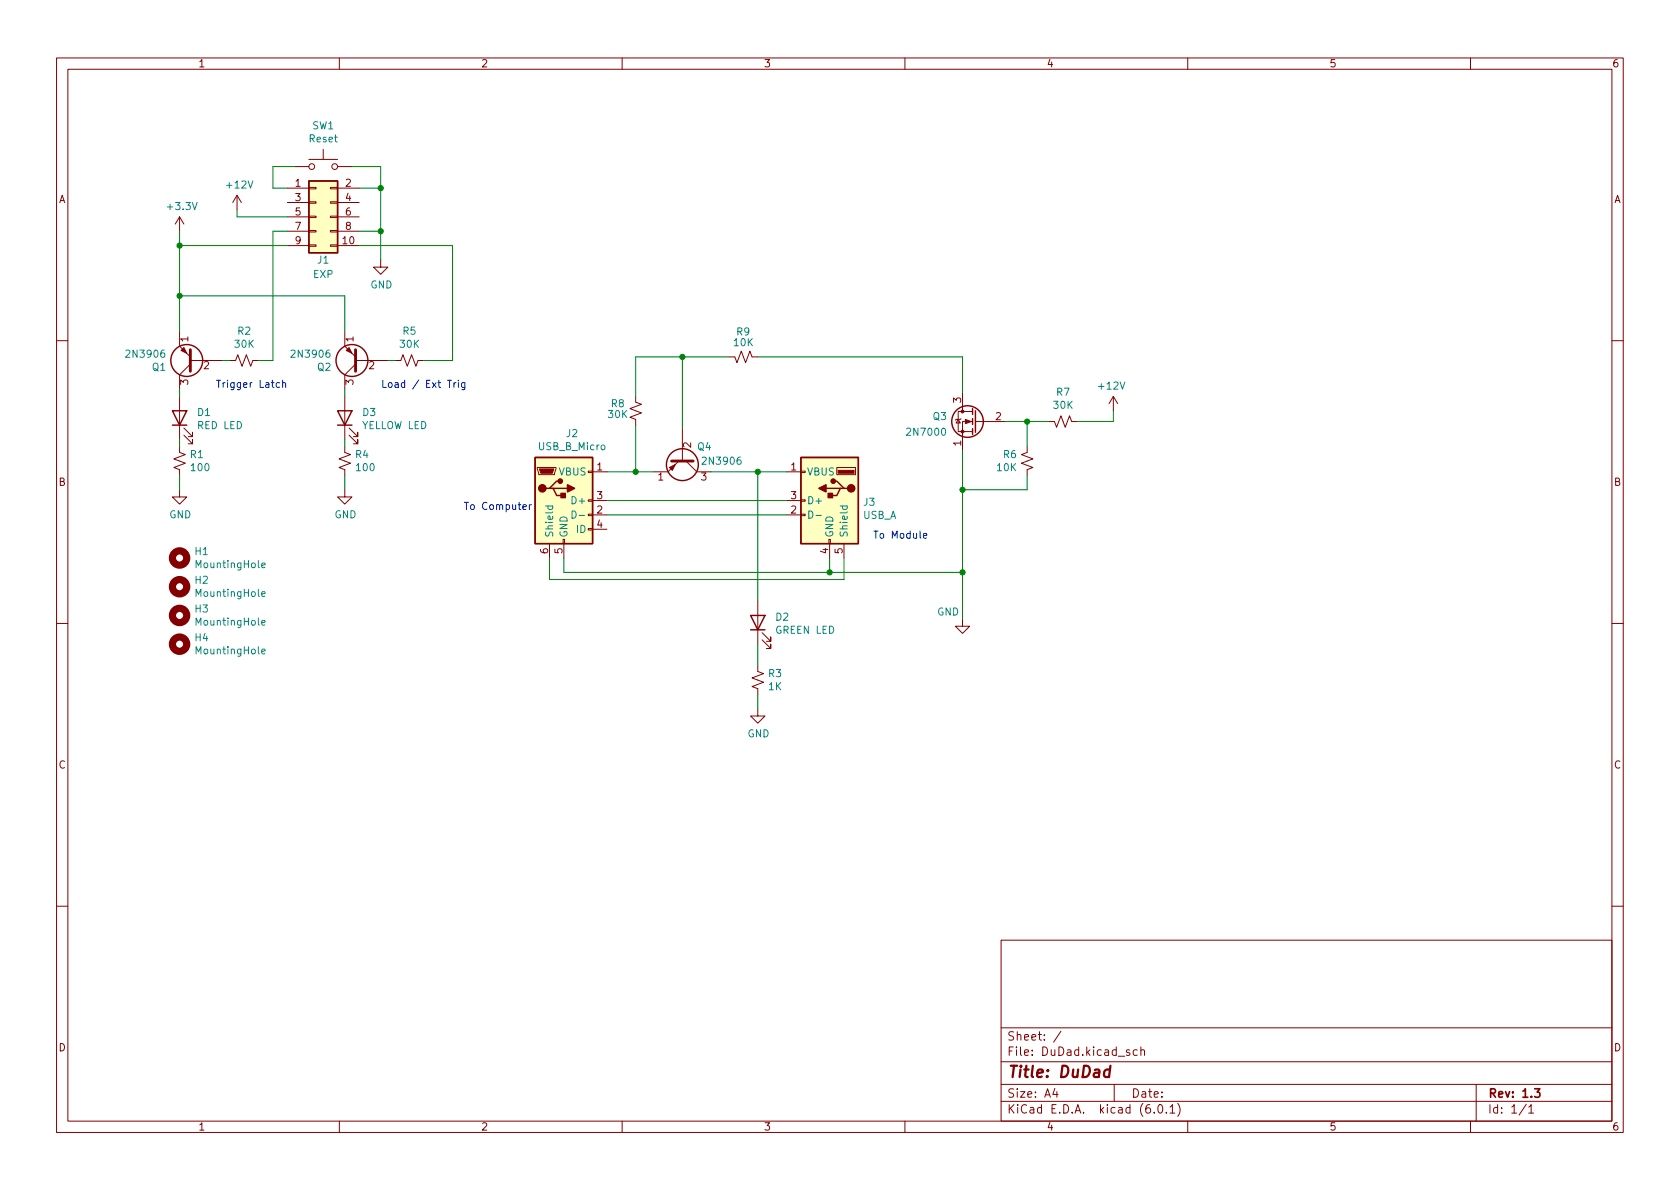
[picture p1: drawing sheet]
<svg xmlns="http://www.w3.org/2000/svg" width="297mm" height="210mm" viewBox="0 0 297 210" stroke-linecap="round" stroke-linejoin="round" font-family="sans-serif">
<g fill="none" stroke="#840000" stroke-width=".18">
<path d="M10 10.2h277v190.1h-277zM12 12.2h273v186.1h-273zM60 10.2v2M110 10.2v2M160 10.2v2M210 10.2v2M260 10.2v2M31.7 38.3v2.6M31.7 38.3l-.7 1.3M31.7 38.3l.8 1.3M41.9 34.5l-.8 1.3M41.9 34.5v2.6"/>
<path d="M41.9 34.5l.8 1.3M50.8 33.3h3.8M50.8 35.8h3.8M50.8 38.3h3.8M52.1 29.5h2.5M54.6 38.2h1.3v.3h-1.3zM54.6 35.7h1.3v.2h-1.3zM54.6 33.1h1.3v.3h-1.3zM54.6 28.2h5.1M57.1 26.4v1.8M58.4 38.2h1.3v.3h-1.3zM58.4 35.7h1.3v.2h-1.3z"/>
<path d="M58.4 33.1h1.3v.3h-1.3zM59.7 29.5h2.5M59.7 33.3h3.8M59.7 35.8h3.8M59.7 38.3h3.8M31.7 58.7v2.5l2 1.9M50.8 43.4h3.8M50.8 40.9h3.8M54.6 43.3h1.3v.3h-1.3zM54.6 40.8h1.3v.2h-1.3zM58.4 43.3h1.3v.3h-1.3zM58.4 40.8h1.3v.2h-1.3z"/>
<path d="M59.7 43.4h3.8M59.7 40.9h3.8M61 58.7v2.5l1.9 1.9M67.3 46v1.2h1.3l-1.3 1.3-1.3-1.3h1.3M10 60.2h2M31.7 79v1l1.1 .4-2.1 .7 2.1 .8-2.1 .8 1 .4v1M31.7 70.1v7.6M32.5 77l1.5 1.5v-.8v.8h-.7M32.5 75.7l1.5 1.5v-.8v.8h-.7M33.7 64.4l-2 1.9v2.5M33.7 63.7h5.7M40.6 63.7h1.1l.3-1 .8 2.1 .8-2.1 .7 2.1 .4-1.1h1"/>
<path d="M61 79v1l1 .4-2.1 .7 2.1 .8-2.1 .8 1.1 .4v1M61 70.1v7.6M61.7 77l1.5 1.5v-.8v.8h-.7M61.7 75.7l1.5 1.5v-.8v.8h-.7M62.9 63.7h5.7M62.9 64.4l-1.9 1.9v2.5M69.8 63.7h1.1l.3-1 .8 2.1 .8-2.1 .7 2.1 .4-1.1h1M112.4 70.1v1l1 .4-2 .8 2 .7-2 .8 1 .4v1M120.6 75.8v5.7M128.9 63.1h1l.4 1 .8-2 .7 2 .8-2 .4 1h1M169.4 74.2l.4 .6h-.8zM169.9 74l-.1 .2h-.8l-.1 .1"/>
<path d="M170.2 69.5v3.3M172 74.5h-1.8v5.1M172 72.8h-2.6v3.5h2.6M172.5 74.5h5.3M181.6 79v1l-1 .4 2 .7-2 .8 2 .8-1 .4v1M185.4 74.5h1l.4 1.1 .8-2.1 .7 2.1 .8-2.1 .4 1h1M196.8 70.1l.8 1.3M196.8 70.1v2.5M196.8 70.1l-.7 1.3M285 60.2h2M31.7 86.6v1.3h1.3l-1.3 1.2-1.2-1.2h1.2M61 86.6v1.3h1.2l-1.2 1.2-1.3-1.2h1.3"/>
<path d="M95 82.7h3.3v.2l-.3 1h-2.8zM97.2 96.1v2.6M99.6 95.4h.2v.7h-.2zM99.7 96.1v2.6M104 93.5h.8v.2h-.8zM104 90.9h.8v.3h-.8zM104 88.4h.8v.2h-.8zM104 83.3h.8v.3h-.8zM104.8 83.4h2.5M104.8 91.1h2.5M104.8 88.5h2.5M104.8 93.6h2.5"/>
<path d="M120 81.5l-1.9 1.9h-2.5M121.3 81.5l1.9 1.9h2.5M139.1 83.4h2.5M139.1 91.1h2.5M139.1 88.5h2.5M141.6 90.9h.8v.3h-.8zM141.6 88.4h.8v.2h-.8zM141.6 83.3h.8v.3h-.8zM146.6 95.4h.2v.7h-.2zM146.7 96.1v2.6M148 82.7h3.3v1.2h-3.3zM149.2 96.1v2.6"/>
<path d="M10 110.2h2M134 117.7v1l1 .4-2 .8 2 .7-2 .8 1 .4v1M134 106.3v7.6M134.7 113.2l1.6 1.5v-.8v.8h-.8M134.7 111.9l1.6 1.5v-.8v.8h-.8M170.2 109.5v1.2h-1.3l1.3 1.3 1.2-1.3h-1.2M285 110.2h2M134 125.3v1.3h1.3l-1.3 1.3-1.3-1.3h1.3M10 160.2h2M177 166.3h108v32h-108zM285 160.2h2M60 198.3v2"/>
<path d="M110 198.3v2M160 198.3v2M177 194.8h108M177 191.8h108M177 187.8h108M177 181.8h108M186.5 192.5l-.4 1h1M186.9 193v1M187.6 182.4l-1.3 1.9M197 191.8v3M199.7 185.7l-.3-.1-.3 .2 .1 .3 .5 .1v.4h-.6M201.1 185.7l-.5-.1-.2 .3v.4l.1 .3h.6"/>
<path d="M201.7 185.8l.2-.2 .4 .1 .1 .9M201.7 185.1v1.5M204.1 196.7v.1M204.9 195.4l.2-.1a.81 .81 0 0 1 .6 .7 .81 .81 0 0 1-.3 .8h-.2a.81 .81 0 0 1-.6-.6 .81 .81 0 0 1 .3-.8zM206.2 196.7v.1M206.9 195.8l.4-.5v1.5M206.9 196.8h.8M208.2 195.1a1.72 1.72 0 0 1 0 2.3M210 198.3v2M260 198.3v2M261 191.8v6.5M269.9 195.3l-1.3 1.9"/>
<path d="M270.3 195.8l.4-.5v1.5M270.3 196.8h.9"/>
<circle cx="55.1" cy="29.5" r=".51"/>
<circle cx="59.2" cy="29.5" r=".51"/>
</g>
<path d="M271.3 192.5h1l-.5 .6 .4 .1v.7l-.2 .1h-.4l-.3-.1" fill="none" stroke="#840000" stroke-width=".3"/>
<path d="M196.2 189.2a.66 .66 0 0 0-.9 .3l-.1 .6 .1 .3 .2 .1 .6-.1M196.3 188.5l-.2 2" fill="none" stroke="#840000" stroke-width=".4"/>
<g fill="none" stroke="#840000" stroke-width=".25">
<path d="M54.6 32h5.1v12.7h-5.1zM30.5 72.6h2.5l-1.3 2.6zM30.5 75.2h2.5M59.7 72.6h2.5l-1.2 2.6zM59.7 75.2h2.5M172 72.3v1M172 74v1.1M172 75.8v1M172.5 72.6v3.8M94.6 80.9h10.2v15.2h-10.2zM97.2 86.4h.6l.6 1.2h1.3M97.8 86.4h2.5"/>
<path d="M99.1 85.1h-.7l-1.2 1.3h-.7M141.6 80.9h10.2v15.2h-10.2zM146 86.4h2.6M147.3 85.1h.7l1.2 1.3h.7M149.2 86.4h-.6l-.6 1.2h-1.3M132.7 108.8h2.6l-1.3 2.6zM132.7 111.4h2.6"/>
<circle cx="33" cy="63.7" r="2.82"/>
<circle cx="62.2" cy="63.7" r="2.82"/>
<circle cx="171.1" cy="74.5" r="2.79"/>
<circle cx="120.6" cy="82.2" r="2.82"/>
</g>
<path d="M33.7 61.8v3.9M62.9 61.8v3.9M118.7 81.5h3.9" fill="none" stroke="#840000" stroke-width=".51"/>
<g fill="#840000" stroke="#840000" stroke-width=".18">
<path d="M118.4 82.7l1-.5-.5 1z"/>
<path d="M170.7 74.2l1 .3-1 .4z"/>
<path d="M32 62l.5-.5 .5 1z"/>
<path d="M61.2 62l.5-.5 .5 1z"/>
<path d="M148.2 83.2h2.8v.5h-2.8z"/>
<path d="M95.4 82.9h2.5l-.2 .8h-2.1z"/>
<circle cx="170.2" cy="76.3" r=".25"/>
<circle cx="170.2" cy="72.8" r=".25"/>
</g>
<g fill="#ffffc2" stroke="#ffffc2" stroke-width=".18">
<path d="M54.6 32h5.1v12.7h-5.1z"/>
<path d="M141.6 80.9h10.2v15.2h-10.2z"/>
<path d="M94.6 80.9h10.2v15.2h-10.2z"/>
</g>
<g fill="#840000" stroke="#840000" stroke-width=".25">
<path d="M144.8 86.4l1.2-.7v1.3z"/>
<path d="M146.4 87.2h.8v.8h-.8z"/>
<path d="M100.3 85.7l1.3 .7-1.3 .6z"/>
<path d="M99.2 87.2h.7v.8h-.7z"/>
<circle cx="150.5" cy="86.4" r=".63"/>
<circle cx="147.3" cy="85.1" r=".38"/>
<circle cx="95.9" cy="86.4" r=".63"/>
<circle cx="99.1" cy="85.1" r=".38"/>
</g>
<path d="M46.3 100l.6-.2-.1-.2-.3-.1-.2 .2v.6h.5M96.5 89.5h1.2M96.9 89.5v.3l.2 .3 .6-.1v-.5M101.1 90.4a.64 .64 0 0 1 .8 .6 .64 .64 0 0 1-.8 .6zM102.4 91.1h1M143 90.4a.64 .64 0 0 1 .7 .6 .64 .64 0 0 1-.7 .6zM144.3 91.1h.9M148.5 89.5h1.3M149 89.5v.3l.2 .3 .5-.1v-.5M46.3 110.1l.6-.1-.1-.2-.3-.1-.2 .2v.6h.5M46.3 115.2l.6-.1-.1-.3h-.3l-.2 .2v.6h.5M46.3 105l.6-.1-.1-.2-.3-.1-.2 .2v.6h.5" fill="none" stroke="#008484" stroke-width=".18"/>
<g fill="none" stroke="#840000" stroke-width="1.3">
<circle cx="31.7" cy="98.7" r="1.27"/>
<circle cx="31.7" cy="113.9" r="1.27"/>
<circle cx="31.7" cy="108.8" r="1.27"/>
<circle cx="31.7" cy="103.8" r="1.27"/>
</g>
<g fill="none" stroke="#0000c2" stroke-width=".18">
<path d="M49.4 67.7h-.3l-.3 .2 .1 .5h.5M50 67.8l.2-.1h.3v.8M50 67.2v1.3M79.1 67.2h.7M79.5 67.2v1.3M80.3 67.7v.8M80.6 67.7l-.3 .2M81.1 67.2v.2M81.1 67.7v.8M82.2 67.7v1l-.2 .2h-.3M82.2 67.7h-.4l-.2 .2 .1 .5h.5M92.5 89.7l.6-.1-.1-.3h-.4l-.1 .1v.6h.5"/>
<path d="M93.6 89.3v.8M94 89.3l-.4 .2M163.3 94.8l.6-.2-.1-.2-.3-.1-.2 .2v.6h.5"/>
</g>
<g fill="none" stroke="#008400" stroke-width=".18">
<path d="M41.9 37.1v1.2h8.9M52.1 29.5h-3.8v3.8h2.5M62.2 29.5h5.1v16.5M63.5 33.3h3.8M31.7 40.9v17.8M31.7 52.3h29.3v6.4M31.7 43.4h19.1M50.8 40.9h-2.5v22.8h-2.6M63.5 43.4h16.5v20.3h-5.1M63.5 40.9h3.8M31.7 68.8v1.3M31.7 77.7v1.3"/>
<path d="M39.4 63.7h1.2M61 68.8v1.3M61 77.7v1.3M68.6 63.7h1.2M112.4 75.2v8.2M120.6 63.1v12.7M128.9 63.1h-16.5v7M134 63.1h36.2v6.4M170.2 79.6v29.9M177.8 74.5h7.6M181.6 74.5v4.5M196.8 72.6v1.9h-6.3"/>
<path d="M31.7 84.1v2.5M61 84.1v2.5M97.2 98.7v3.8h52v-3.8M99.7 98.7v2.5h70.5M107.3 83.4h8.3M107.3 91.1h31.8M107.3 88.5h31.8M125.7 83.4h13.4M134 83.4v22.9M146.7 98.7v2.5M181.6 84.1v2.5h-11.4M134 113.9v3.8"/>
<path d="M134 122.8v2.5"/>
</g>
<g fill="#008400" stroke="#008400" stroke-width=".18">
<circle cx="31.7" cy="52.3" r=".46"/>
<circle cx="31.7" cy="43.4" r=".46"/>
<circle cx="134" cy="83.4" r=".46"/>
<circle cx="170.2" cy="101.2" r=".46"/>
<circle cx="120.6" cy="63.1" r=".46"/>
<circle cx="181.6" cy="74.5" r=".46"/>
<circle cx="112.4" cy="83.4" r=".46"/>
<circle cx="146.7" cy="101.2" r=".46"/>
<circle cx="170.2" cy="86.6" r=".46"/>
<circle cx="67.3" cy="40.9" r=".46"/>
<circle cx="67.3" cy="33.3" r=".46"/>
</g>
<text font-size="2.8" fill="#840000" x="178" y="190.6">Title: DuDad</text>
<g font-size="2.1" fill="#840000">
<text x="178" y="184">Sheet: /</text>
<text x="178" y="186.7">File: DuDad.kicad_sch</text>
<text x="178" y="196.9">KiCad E.D.A. kicad (6.0.1)</text>
<text x="178" y="194.1">Size: A4</text>
<text x="200" y="194.1">Date:</text>
<text x="263" y="194.1">Rev: 1.3</text>
<text x="263" y="196.9">Id: 1/1</text>
</g>
<g font-size="1.8" fill="#840000">
<text x="35" y="11.9">1</text>
<text x="85" y="11.9">2</text>
<text x="135" y="11.9">3</text>
<text x="185" y="11.9">4</text>
<text x="235" y="11.9">5</text>
<text x="285" y="11.9">6</text>
<text x="10.3" y="35.9">A</text>
<text x="52.2" y="33">1</text>
<text x="52.2" y="35.6">3</text>
<text x="61.1" y="33">2</text>
<text x="61.1" y="35.6">4</text>
<text x="285.3" y="35.9">A</text>
<text x="52.2" y="38.1">5</text>
<text x="52.2" y="40.6">7</text>
<text x="61.1" y="38.1">6</text>
<text x="61.1" y="40.6">8</text>
<text x="52.2" y="43.2">9</text>
<text x="60.6" y="43.2">10</text>
<text x="33.3" y="60.4" transform="rotate(-90 33.3 60.4)">1</text>
<text x="36" y="65.3">2</text>
<text x="62.5" y="60.4" transform="rotate(-90 62.5 60.4)">1</text>
<text x="65.2" y="65.3">2</text>
<text x="33.3" y="68.1" transform="rotate(-90 33.3 68.1)">3</text>
<text x="62.5" y="68.1" transform="rotate(-90 62.5 68.1)">3</text>
<text x="169.9" y="71.2" transform="rotate(-90 169.9 71.2)">3</text>
<text x="176" y="74.3">2</text>
<text x="105.6" y="83.2">1</text>
<text x="122.2" y="79.2" transform="rotate(-90 122.2 79.2)">2</text>
<text x="139.8" y="83.2">1</text>
<text x="169.9" y="78.8" transform="rotate(-90 169.9 78.8)">1</text>
<text x="10.3" y="85.9">B</text>
<text x="105.6" y="88.3">3</text>
<text x="116.3" y="85">1</text>
<text x="124" y="85">3</text>
<text x="139.8" y="88.3">3</text>
<text x="285.3" y="85.9">B</text>
<text x="105.6" y="90.8">2</text>
<text x="105.6" y="93.3">4</text>
<text x="139.8" y="90.8">2</text>
<text x="96.9" y="97.9" transform="rotate(-90 96.9 97.9)">6</text>
<text x="99.4" y="97.9" transform="rotate(-90 99.4 97.9)">5</text>
<text x="146.4" y="97.9" transform="rotate(-90 146.4 97.9)">4</text>
<text x="149" y="97.9" transform="rotate(-90 149 97.9)">5</text>
<text x="10.3" y="135.9">C</text>
<text x="285.3" y="135.9">C</text>
<text x="10.3" y="185.9">D</text>
<text x="285.3" y="185.9">D</text>
<text x="35" y="199.9">1</text>
<text x="85" y="199.9">2</text>
<text x="135" y="199.9">3</text>
<text x="185" y="199.9">4</text>
<text x="235" y="199.9">5</text>
<text x="285" y="199.9">6</text>
</g>
<g font-size="1.8" fill="#008484">
<text x="55.2" y="22.9">SW1</text>
<text x="54.7" y="25.2">Reset</text>
<text x="40.2" y="33.3">+12V</text>
<text x="29.8" y="37.1">+3.3V</text>
<text x="56.2" y="46.6">J1</text>
<text x="55.4" y="49.1">EXP</text>
<text x="65.5" y="51">GND</text>
<text x="42" y="59.2">R2</text>
<text x="71.3" y="59.2">R5</text>
<text x="130.3" y="59.3">R9</text>
<text x="22.6" y="63.2">2N3906</text>
<text x="26.9" y="65.6">Q1</text>
<text x="41.6" y="61.5">30K</text>
<text x="51.8" y="63.2">2N3906</text>
<text x="56.1" y="65.6">Q2</text>
<text x="70.8" y="61.5">30K</text>
<text x="129.8" y="61.2">10K</text>
<text x="186.8" y="70">R7</text>
<text x="194.4" y="68.9">+12V</text>
<text x="34.9" y="73.6">D1</text>
<text x="35" y="75.9">RED LED</text>
<text x="64" y="75.9">YELLOW LED</text>
<text x="64.1" y="73.6">D3</text>
<text x="100.2" y="77.3">J2</text>
<text x="107.6" y="73.9">30K</text>
<text x="108.1" y="72">R8</text>
<text x="160.6" y="77">2N7000</text>
<text x="165" y="74.3">Q3</text>
<text x="186.3" y="72.3">30K</text>
<text x="33.7" y="81">R1</text>
<text x="33.9" y="83.3">100</text>
<text x="62.9" y="81">R4</text>
<text x="63.1" y="83.3">100</text>
<text x="95.3" y="79.6">USB_B_Micro</text>
<text x="123.4" y="79.6">Q4</text>
<text x="124.5" y="82.2">2N3906</text>
<text x="176.3" y="83.3">10K</text>
<text x="177.4" y="81">R6</text>
<text x="98.8" y="84.1">VBUS</text>
<text x="101.4" y="89.1">D+</text>
<text x="142.6" y="84.1">VBUS</text>
<text x="142.6" y="89.1">D+</text>
<text x="152.7" y="89.4">J3</text>
<text x="29.9" y="91.6">GND</text>
<text x="59.1" y="91.6">GND</text>
<text x="97.8" y="95.1" transform="rotate(-90 97.8 95.1)">Shield</text>
<text x="100.3" y="95.1" transform="rotate(-90 100.3 95.1)">GND</text>
<text x="102" y="94.2">ID</text>
<text x="147.3" y="95.1" transform="rotate(-90 147.3 95.1)">GND</text>
<text x="149.9" y="95.1" transform="rotate(-90 149.9 95.1)">Shield</text>
<text x="152.5" y="91.7">USB_A</text>
<text x="34.5" y="98.1">H1</text>
<text x="34.9" y="100.5">MountingHole</text>
<text x="34.5" y="103.2">H2</text>
<text x="34.9" y="105.5">MountingHole</text>
<text x="34.5" y="108.3">H3</text>
<text x="34.5" y="113.4">H4</text>
<text x="34.9" y="110.6">MountingHole</text>
<text x="137.2" y="109.7">D2</text>
<text x="137.2" y="112.1">GREEN LED</text>
<text x="165.7" y="108.8">GND</text>
<text x="34.9" y="115.7">MountingHole</text>
<text x="135.9" y="119.7">R3</text>
<text x="135.9" y="122">1K</text>
<text x="132.1" y="130.4">GND</text>
</g>
<g font-size="1.8" fill="#0000c2">
<text x="38.1" y="68.6">Trigger Latch</text>
<text x="67.3" y="68.6">Load / Ext Trig</text>
<text x="81.9" y="90.2">To Computer</text>
<text x="154.3" y="95.2">To Module</text>
</g>
</svg>
